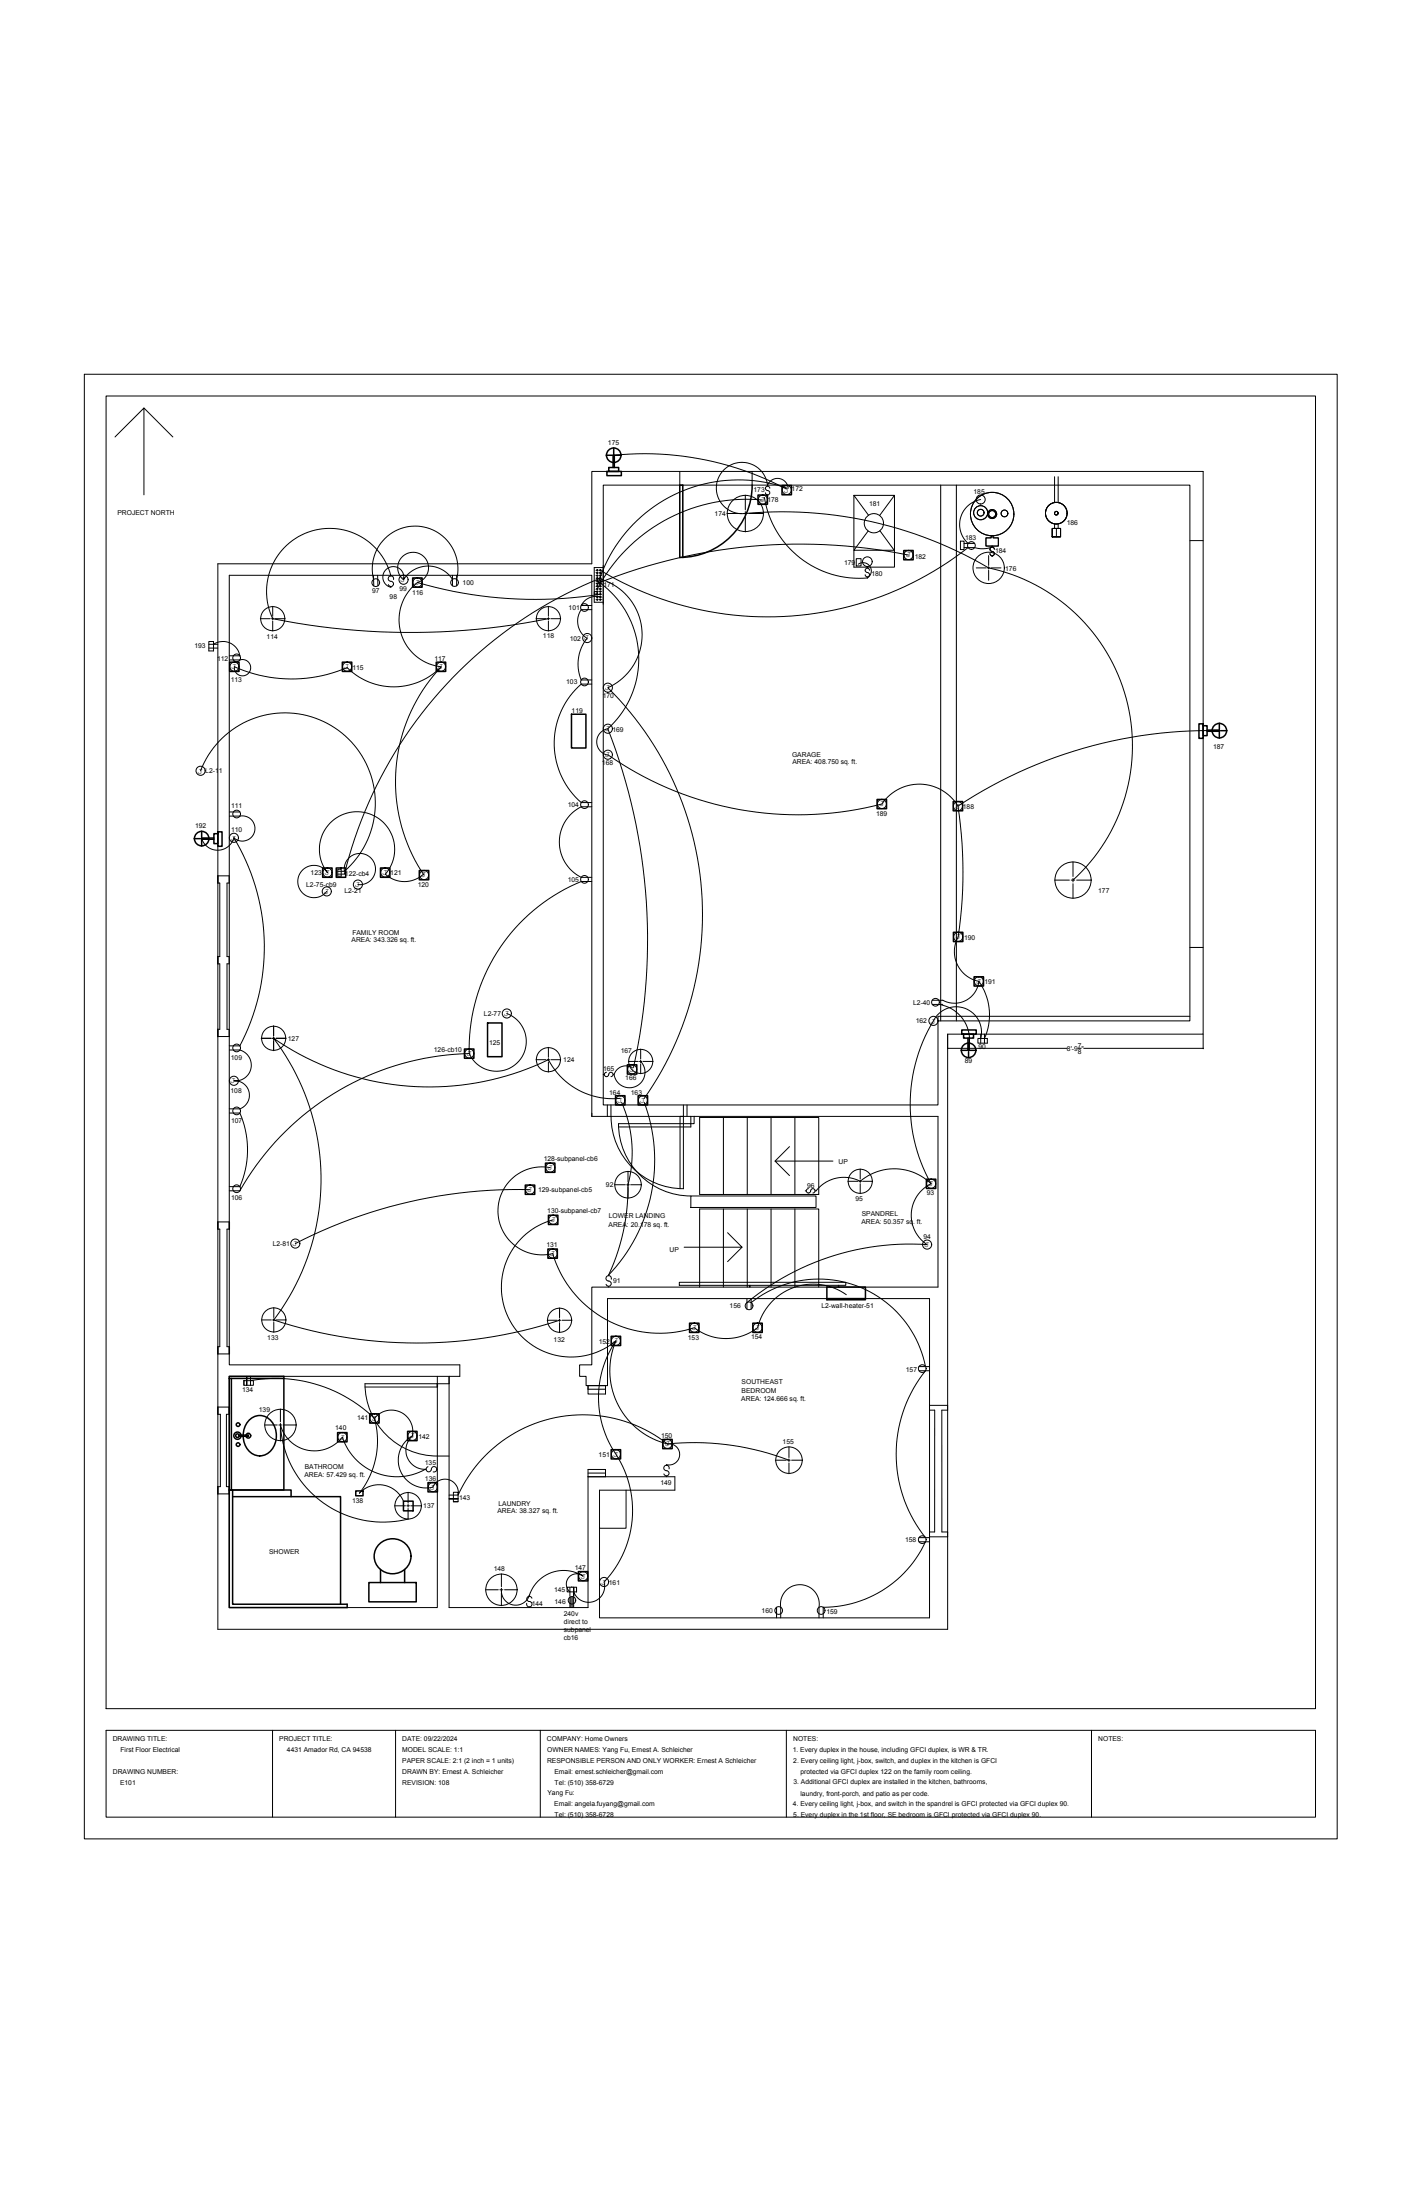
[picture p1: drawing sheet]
<svg xmlns="http://www.w3.org/2000/svg" width="279mm" height="432mm" viewBox="0 0 279 432" stroke-linecap="round" stroke-linejoin="round" font-family="sans-serif">
<!-- layer: A101-Floorplan-1st-floor -->
<g fill="none" stroke="#000" stroke-width=".2">
<path d="M133.4 92.5v2.7M147.6 92.5v2.7M167.5 97.2v14.1h8v-14.1M167.5 97.2h8l-2.9 4M167.5 97.2l2.9 3.9M184.6 95.2v105.2M187.6 95.2v105.2M206.9 93.6v5M207.6 93.6v5M42.7 110.7h73.4v-18.2h120v110.5h-50.2v116.8h-143.2zM116.6 116.1h.6v.5h-.6zM117.1 111.9h.2"/>
<path d="M117.1 112.4h.2M117.1 113h.2M117.1 113.5h.2M117.1 114h.2M117.1 114.5h.2M117.1 115.1h.2M117.1 115.6h.2M117.1 116.1h.2M117.1 116.6h.2M117.1 117.2h.2M117.1 117.7h.2M117.2 111.8v.2"/>
<path d="M117.2 112.3v.3M117.2 112.9v.2M117.2 113.4v.2M117.2 113.9v.2M117.2 114.4v.3M117.2 114.9v.3M117.2 115.5v.2M117.2 116v.2M117.2 116.5v.3M117.2 117v.3M117.2 117.6v.2M117.7 111.9h.2"/>
<path d="M117.7 112.4h.2M117.7 113h.2M117.7 113.5h.2M117.7 114h.2M117.7 114.5h.2M117.7 115.1h.2M117.7 115.6h.2M117.7 116.1h.2M117.7 116.6h.2M117.7 117.2h.2M117.7 117.7h.2M117.8 111.8v.2"/>
<path d="M117.8 112.3v.3M117.8 112.9v.2M117.8 113.4v.2M117.8 113.9v.2M117.8 114.4v.3M117.8 114.9v.3M117.8 115.5v.2M117.8 116v.2M117.8 116.5v.3M117.8 117v.3M117.8 117.6v.2M118.4 111.4h-1.8v6.8h1.8"/>
<path d="M118.4 111v7.6M170.3 104.2l-2.8 3.8h8M172.6 104.2l2.9 3.9M188.4 106.2h.8v1.7h-.8zM194.5 105.2v.4h-1.1v1.6h2.5v-1.6h-1.1v-.4M194.7 107.2v.2M194.7 109.1v.1M194.7 108.2a.43 .43 0 0 1 .4 .5 .43 .43 0 0 1-.4 .4 .43 .43 0 0 1-.5-.4M195.1 107.8a.43 .43 0 0 0-.4-.4 .43 .43 0 0 0-.5 .4 .43 .43 0 0 0 .5 .4M206.4 103.7h1.7v1.7h-1.7h1.7v-1.7h-1.7v1.7zM206.9 102.8v.9M207.3 103.7v1.7"/>
<path d="M207.6 102.8v.9M233.5 106.1h2.6M42.7 173.3h.4v14.5h-.4M42.7 171.9h2.3M45 171.9v1.4M45 173.3h-.5v14.5h.5M42.7 189.2h.4v12.8h-.4M45 187.8v1.4M45 189.2h-.5v12.8h.5M233.5 199.5h-49.5v17.4h-65.6v-121.7h115.1v105.2h-49.5M233.5 186h2.6M42.7 203.4h2.3"/>
<path d="M45 202v1.4M116.1 219.1v-106.2h-71.1v155h45.2v2.2h-45.2v45.4h40.8v-45.4M116.1 219.1h67.9v33.5h-67.9v15.3h-2.4v2.2h1.3v1.9h4.2v-17.1h63.2v62.6h-64.8v-25h14.8v-2.7h-17M116.1 218.5v.6M119.2 216.9v2.2M119.9 216.9a15.6 15.6 0 0 0 2.7 10.6 14.2 14.2 0 0 0 11.5 5.8M134.1 219.1h-.7v14.2M134.1 216.9v16.4M134.8 216.9v2.2M135.5 219.1v1.4h.7v-1.4M137.3 219.3h23.3v15.1h-23.3zM141.9 219.3v15.1"/>
<path d="M146.6 219.3v15.1M151.3 219.3v15.1M156 219.3v15.1M42.7 239.8h2.3M121.4 221.2h14.1v-.7h-14.2a14.2 14.2 0 0 0 14.3 14.2M135.5 234.7h24.6v2.3h-24.6zM141.9 237.3v15.3M146.6 237.3v15.3M151.3 237.3v15.3M154.9 225.1l-2.8 2.8M156 237.3v15.3M163.4 227.9h-11.3l2.8 2.8"/>
<path d="M42.7 241.2h.4v23.1h-.4M45 241.2h-.5v23.1h.5M133.3 251.7h32.7v.6h-32.7zM137.3 252.6v-15.3h23.3v15.3M142.8 241.9l2.8 2.9h-11.4M145.6 244.8l-2.8 2.8M147.1 252.3v.3M147.2 252.3v.3M164.5 252.3v.3M164.6 252.3v.3M42.7 276.2h2.3M42.7 277.6h.5v14.2h-.5"/>
<path d="M42.7 265.7h2.3M45 277.6h-.6v14.2h.6M71.6 272.2h14.2M88.1 271.6h-16.5a14.2 14.2 0 0 0 14.2 14.2h2.3M88.1 270.1v45.4h27.3v-27.1h3.4v1.4M115.4 272h3.4v1.6h-3.4zM115.4 272v.7h3.4M182.4 276.8h1v23.9h-1M182.4 275.8h3.5M185.9 276.8h-1.1v23.9h1.1M42.7 293.2h2.3M115.4 289.1h3.4"/>
<path d="M122.8 292.5v7.5h-5.2M182.4 301.6h3.5"/>
<circle cx="117.2" cy="111.9" r=".12"/>
<circle cx="117.2" cy="114" r=".12"/>
<circle cx="117.2" cy="116.1" r=".12"/>
<circle cx="117.2" cy="113" r=".12"/>
<circle cx="117.2" cy="112.4" r=".12"/>
<circle cx="117.2" cy="113.5" r=".12"/>
<circle cx="117.2" cy="116.6" r=".12"/>
<circle cx="117.2" cy="115.1" r=".12"/>
<circle cx="117.2" cy="117.2" r=".12"/>
<circle cx="117.2" cy="117.7" r=".12"/>
<circle cx="117.2" cy="114.5" r=".12"/>
<circle cx="117.2" cy="115.6" r=".12"/>
<circle cx="117.8" cy="113" r=".12"/>
<circle cx="117.8" cy="112.4" r=".12"/>
<circle cx="117.8" cy="117.2" r=".12"/>
<circle cx="117.8" cy="111.9" r=".12"/>
<circle cx="117.8" cy="113.5" r=".12"/>
<circle cx="117.8" cy="114" r=".12"/>
<circle cx="117.8" cy="117.7" r=".12"/>
<circle cx="117.8" cy="115.6" r=".12"/>
<circle cx="117.8" cy="114.5" r=".12"/>
<circle cx="117.8" cy="115.1" r=".12"/>
<circle cx="117.8" cy="116.6" r=".12"/>
<circle cx="117.8" cy="116.1" r=".12"/>
<circle cx="170.2" cy="110.2" r=".95"/>
<circle cx="171.5" cy="102.7" r="1.89"/>
<circle cx="192.4" cy="100.6" r="1.38"/>
<circle cx="192.4" cy="100.6" r=".66"/>
<circle cx="194.7" cy="100.9" r="4.3"/>
<circle cx="194.7" cy="100.9" r=".88"/>
<circle cx="194.7" cy="100.9" r=".68"/>
<circle cx="197.1" cy="100.8" r=".66"/>
<circle cx="207.3" cy="100.7" r="2.12"/>
<circle cx="207.3" cy="100.7" r=".35"/>
</g>
<!-- layer: E101-Electrical-1st-floor -->
<g fill="none" stroke="#000" stroke-width=".2">
<path d="M120.4 89.4a59.7 59.7 0 0 1 33.9 6.6M146.2 97.2v2.9M149.6 98.1a33.2 33.2 0 0 0-32.4 17.5M150 97.6a18.8 18.8 0 0 0 20.2 15.8M150.6 97.2v.1M151 95.8a.43 .43 0 0 0-.4-.4 .43 .43 0 0 0-.4 .4 .43 .43 0 0 0 .4 .5 .43 .43 0 0 1 .4 .4 .43 .43 0 0 1-.4 .4 .43 .43 0 0 1-.4-.4M154.3 95.8a28.8 28.8 0 0 0-37.1 19.3M154.6 95.8a2.06 2.06 0 0 0-1.8-1.9 2.06 2.06 0 0 0-2.2 1.5 5 5 0 0 0-5.5-4.6 5 5 0 0 0-4.5 5.6 5 5 0 0 0 5.6 4.4 79.8 79.8 0 0 1 47.8 10.7 35.7 35.7 0 0 1 16.5 61.2M192.4 98a5 5 0 0 0-3.9 3.6 5 5 0 0 0 1.4 5.1M53.5 119v2M73.3 112.9v2.1M74.1 112.9l.1 2.1"/>
<path d="M76.7 112.9v.1a12.4 12.4 0 0 0-16.2-8.6 12.4 12.4 0 0 0-7 17 136.6 136.6 0 0 0 54.1 0M77.2 113.7a.53 .53 0 0 0-.4-.7 .53 .53 0 0 0-.6 .5 .53 .53 0 0 0 .5 .6 .51 .51 0 0 1 .5 .5 .51 .51 0 0 1-.4 .5 .51 .51 0 0 1-.6-.4M79.2 113.8a3 3 0 0 1-.1-4.7 3 3 0 0 1 4.6 .9 3 3 0 0 1-1.8 4.3M81.9 114.3a82 82 0 0 0 35.9 2.3M81.9 114.3a9.3 9.3 0 0 0-3.3 9.9 9.3 9.3 0 0 0 7.9 6.7M88.8 113.7a5.7 5.7 0 0 0-9.6 .1 2.06 2.06 0 0 0-1.5-2.5 2.06 2.06 0 0 0-2.5 1.5 2.06 2.06 0 0 0 1.5 2.5v-.2M88.8 112.9v2.1M89.6 113.7a8.4 8.4 0 0 0-8.2-10.4 8.4 8.4 0 0 0-8.1 10.4M89.6 112.9v2.1M107.6 119v2M116.1 119.7h-2.1a4 4 0 0 0 1.1 5.5M117.2 113.5a11.4 11.4 0 0 1 8.7 10 11.4 11.4 0 0 1-6.6 11.5 62.6 62.6 0 0 1 7.1 80.6"/>
<path d="M117.2 114a18.5 18.5 0 0 1 2.1 29M117.8 117.2a3.3 3.3 0 0 0-3.8 1.6h2.1M117.8 113.5a84.1 84.1 0 0 0-50.2 58.1h-1.3M142.6 100.8h2.9M145.9 100.8h.7M146.2 100.4v.7M146.2 101.5v2.9M146.9 100.8h2.9M168 109.7h.9v1.4h-.9zM168.4 110.7a1.62 1.62 0 0 1 2.3 .5 1.62 1.62 0 0 1-.5 2.2M170.2 111.3v.2M170.2 113.2v.2"/>
<path d="M170.6 111.9a.43 .43 0 0 0-.4-.4 .43 .43 0 0 0-.4 .4 .43 .43 0 0 0 .4 .5 .43 .43 0 0 1 .4 .4 .43 .43 0 0 1-.4 .4 .43 .43 0 0 1-.4-.4M178.3 108.9a106 106 0 0 0-61.1 5.6M189.2 106.7h2M189.9 107.5a63.6 63.6 0 0 1-72.1 4.4M191.6 111.5h1.9M193.7 111.5h.5M194 109v2M194 111.2v.5M194 111.9v2M194.5 111.5h1.9M194.5 105.2v.4h-1.1v1.6h2.5v-1.6h-1.1v-.4M194.7 107.2v.2a5.3 5.3 0 0 1-3.5 .1h-2"/>
<path d="M194.7 109.1v.1M194.7 108.2a.43 .43 0 0 1 .4 .5 .43 .43 0 0 1-.4 .4 .43 .43 0 0 1-.5-.4M195.1 107.8a.43 .43 0 0 0-.4-.4 .43 .43 0 0 0-.5 .4 .43 .43 0 0 0 .5 .4M41 125.9h.9v1.9h-.9zM41 126.5h1.7M41 127.2h1.7M41.9 126.5a3.4 3.4 0 0 1 5.2 2.2h-2.1M45 129.5h2.1a1.61 1.61 0 0 1 2.1 1.3 1.61 1.61 0 0 1-1.6 1.9 1.61 1.61 0 0 1-1.6-1.8 27.6 27.6 0 0 0 22.1 .1 13 13 0 0 0 18.4-.1 32.9 32.9 0 0 0-3.3 40.8M51.1 121.4h1.9M53.3 121.4h.4M53.5 121.2v.5M53.5 121.9v2"/>
<path d="M54 121.4h1.9M105.2 121.4h1.9M107.4 121.4h.4M107.6 121.2v.5M107.6 121.9v2M108.1 121.4h1.9M115.2 125.2a8.1 8.1 0 0 0-1.2 8.3h2.1M116.1 134.3h-2.1a15.4 15.4 0 0 0 0 23.2h2.1M39.3 151.3a17.7 17.7 0 0 1 26.8-8.2 17.7 17.7 0 0 1 1.5 27.9 3.1 3.1 0 0 1 2.8-3.5 3.1 3.1 0 0 1 3.3 3.2 3.1 3.1 0 0 1-3.5 2.9M45 159.4h2.1M116.1 158.3a4 4 0 0 0-3.9 1.3 7.7 7.7 0 0 0 1.8 12.6h2.1M119.2 148.2a2.62 2.62 0 0 1-2.1-2.6 2.62 2.62 0 0 1 2.2-2.6 114.2 114.2 0 0 1 5 66.5"/>
<path d="M119.3 148.1a65 65 0 0 0 53.7 9.7 8.8 8.8 0 0 1 15 .4M239.4 143.4a89.3 89.3 0 0 0-51.4 14.8 86 86 0 0 1 0 25.7 6 6 0 0 0 4.1 8.7M45 160.2h2.1a2.48 2.48 0 0 1 2.8 3.1 2.48 2.48 0 0 1-4 1.1M45.9 164.4a3.3 3.3 0 0 1-3.1 2.5 3.3 3.3 0 0 1-3.2-2.3M45.9 164.4a41.5 41.5 0 0 1 1.2 40.9h-2.1M66.3 170.6h.6v1.4h-.6zM66.3 171h1.3M83.1 171.5a5.5 5.5 0 0 1-7.5 .1 7.4 7.4 0 0 0-.3-10.1 7.4 7.4 0 0 0-10.2-.3 7.4 7.4 0 0 0-.9 10.1 3.2 3.2 0 0 0-4.6-.7 3.2 3.2 0 0 0-.2 4.7 3.2 3.2 0 0 0 4.7-.3M116.1 173h-2.1a35.4 35.4 0 0 0-21.9 33.8M206.9 172.7h2.9M210.2 172.7h.7M210.5 169.1v2.9"/>
<path d="M210.5 172.4v.7M210.5 173.5v2.9M211.2 172.7h2.9M99.4 198.9a5.8 5.8 0 0 1 2.3 9.5 5.8 5.8 0 0 1-9.6-1.6M184.2 197.1a7 7 0 0 1 5.7 9.1M185 197.1h-2.1M192.1 192.6a11.4 11.4 0 0 1 1.1 11.2M192.1 192.6a4.8 4.8 0 0 1-7.1 3.7h-2.1M45 218.5h2.1a18.1 18.1 0 0 1 0 14.4h-2.1M45 206.1h2.1a3.1 3.1 0 0 1 2.2 3.6 3.1 3.1 0 0 1-3.4 2.4 2.84 2.84 0 0 1 3 2.3 2.84 2.84 0 0 1-1.8 3.2h-2.1M51.3 203.8h1.9M53.4 203.8h.5"/>
<path d="M53.7 201.4v1.9M53.7 203.6v.4M53.7 204.3v1.9M54.2 203.8h1.9M92.1 206.8a53.2 53.2 0 0 0-45 26.9h-2.1M105.2 208h1.9M107.4 208h.4M107.6 205.6v1.9M107.6 207.8v.4M107.6 208.5v1.9M108.1 208h1.9M118.4 210.9h.2"/>
<path d="M119 210.5a.43 .43 0 0 0-.4 .4 .43 .43 0 0 0 .4 .4 .43 .43 0 0 0 .4-.4 .43 .43 0 0 1 .5-.4 .43 .43 0 0 1 .4 .4 .43 .43 0 0 1-.4 .4M120.3 210.9h.2M121.7 215.6a14.2 14.2 0 0 1-14.1-7.6 53.7 53.7 0 0 1-53.9-4.2 45.7 45.7 0 0 1 0 55.3 89.6 89.6 0 0 0 56.1 0M122 216.4a24.5 24.5 0 0 1 1.2 16.1 40.6 40.6 0 0 1-3.8 17.8M123.3 208.3h1.9M125.5 208.3h.4M125.7 208.3a3.1 3.1 0 0 1-.8 4.9 3.1 3.1 0 0 1-4.4-2.3 2.45 2.45 0 0 1 3.5-1.4M125.7 205.9v2M125.7 208.1v.5M125.7 208.8v2M126.2 208.3h1.9M126.4 216.4a32.6 32.6 0 0 1-7 33.9"/>
<path d="M191.9 203.8h1.8v.9h-1.8zM192.4 203.8a5 5 0 0 0-3.1-5.9 5 5 0 0 0-6.2 2.5 31.7 31.7 0 0 0-.4 31.9M192.4 203v1.7M193.2 203v1.7M104 233.5a95.3 95.3 0 0 0-46.1 10.6M108 229.2a8.6 8.6 0 0 0-10.3 8.7 8.6 8.6 0 0 0 10.7 8.1 21.9 21.9 0 0 0 27.8 14.6 10.1 10.1 0 0 0 12.4 0 11.2 11.2 0 0 1 17.4-6.5M108.5 239.4a13.7 13.7 0 0 0-8.6 19.6 13.7 13.7 0 0 0 20.9 4.2 20 20 0 0 0 .5 23 20.3 20.3 0 0 1-2.8 24.3 3.1 3.1 0 0 1-2 3.8 3.1 3.1 0 0 1-3.9-1.9M120.6 232.5h2.1M123 232.5h.5M123.2 229.9v2.1M123.2 232.3v.5M123.2 233.1v2.1"/>
<path d="M123.7 232.5h2.2M158 233.7h.2M158.6 233.3a.43 .43 0 0 0-.4 .4 .43 .43 0 0 0 .4 .5 .43 .43 0 0 0 .5-.5 .43 .43 0 0 1 .4-.4 .43 .43 0 0 1 .4 .4 .43 .43 0 0 1-.4 .5M159.9 233.7h.2a7 7 0 0 1 8.7-1.8 10.3 10.3 0 0 1 13.9 .4 6.9 6.9 0 0 0-.8 12 50.3 50.3 0 0 0-35.3 11.4M166.4 231.9h1.9M168.5 231.9h.5M168.8 229.4v2M168.8 231.6v.5M168.8 232.3v2M169.3 231.9h1.9M51.3 259.1h1.9M53.5 259.1h.5"/>
<path d="M53.7 256.6v2M53.7 258.8v.5M53.7 259.5v2M54.2 259.1h1.9M107.4 259.1h1.9M109.6 259.1h.4M109.8 256.7v2M109.8 258.9v.5M109.8 259.6v2M110.3 259.1h1.9M119.4 250.3v.1M119.4 252.5v.1"/>
<path d="M119.9 251.1a.53 .53 0 0 0-.4-.7 .53 .53 0 0 0-.6 .4 .53 .53 0 0 0 .5 .6 .51 .51 0 0 1 .5 .5 .51 .51 0 0 1-.4 .6 .51 .51 0 0 1-.6-.4M146.6 254.9v2.1M147.4 255.7a21.3 21.3 0 0 1 34.2 12.5M147.4 254.9v2M47.9 271h1.8v.9h-1.8zM47.9 271v.9M48.4 270.1v1.8v-1.8M49.2 271a27.9 27.9 0 0 1 24.3 7.4 4.2 4.2 0 0 1 5.1-1.2 4.2 4.2 0 0 1 2.3 4.6M49.2 270.1v1.8M51.9 279.7h2.5M54.7 279.7h.6M55 276.6v2.5"/>
<path d="M55 279.4v.6M55.6 279.7h2.6M73.5 278.4a16.6 16.6 0 0 1-3 14.7 5.2 5.2 0 0 1 8.7 1.5M120.8 263.2a14.8 14.8 0 0 0 10.2 20.2M180.3 269h2.1M180.3 268.2h2.1M181.6 269a26.2 26.2 0 0 0 0 32.8M55 280.3v2.5M77.4 295.6h2.2M79.8 295.6h.5M80.1 292.9v2.1M80.1 295.3v.5"/>
<path d="M80.1 296.1v2.1M80.6 295.6h2.1M80.9 281.8a5.5 5.5 0 0 0-2.4 6.8 5.5 5.5 0 0 0 6.4 3.3 2.62 2.62 0 0 1 3.2-1.5 2.62 2.62 0 0 1 1.8 3 26.9 26.9 0 0 1 41.1-10M80.9 281.8a3.7 3.7 0 0 0-1 4.2 3.7 3.7 0 0 0 3.5 2.4M83.4 288.4a11.3 11.3 0 0 1-16.2-6.3 6.9 6.9 0 0 1-6.8 2.5 6.9 6.9 0 0 1-5.4-4.9 20.2 20.2 0 0 0 25.1 18.5M83.4 288.4h.2M84 287.9a.54 .54 0 0 0-.3 .7 .54 .54 0 0 0 .7 .3 .54 .54 0 0 0 .3-.7 .53 .53 0 0 1 .7-.3 .53 .53 0 0 1 .3 .7 .53 .53 0 0 1-.7 .3M85.7 288.4h.1M88.1 294.2h1.8h-1.8M88.1 293.4h1.8M89 292.9h.9v1.8h-.9zM89 294.7h.9"/>
<path d="M130.8 289.7v.1M131 283.4a52 52 0 0 1 23.8 3.2M131 283.4a2.08 2.08 0 0 1 2.4 2.2 2.08 2.08 0 0 1-2.6 1.9v.1M131.3 288.3a.53 .53 0 0 0-.4-.7 .53 .53 0 0 0-.7 .5 .53 .53 0 0 0 .6 .6 .51 .51 0 0 1 .5 .4 .51 .51 0 0 1-.5 .6 .51 .51 0 0 1-.5-.4M152.1 286.6h2.2M154.5 286.6h.6M154.8 283.9v2.2M154.8 286.3v.6M154.8 287.1v2.2M155.3 286.6h2.2M95.2 312h2.6M98.1 312h.6"/>
<path d="M98.4 312a2.81 2.81 0 0 0 2.2 3 2.81 2.81 0 0 0 3.3-1.8M98.4 308.9v2.5M98.4 311.7v.6M98.4 312.6v2.6M99 312h2.5M103.9 313.2v.1M103.9 315.4v.1M104.4 313.7a.54 .54 0 0 0-.7-.3 .54 .54 0 0 0-.3 .7 .54 .54 0 0 0 .7 .3 .53 .53 0 0 1 .2 .7 .53 .53 0 0 1-.6 .3 .53 .53 0 0 1-.3-.7M111.3 311.5h1.8v.9h-1.8zM111.8 312.4a2.02 2.02 0 0 1-.2-2.8 2.02 2.02 0 0 1 2.8-.2 7.1 7.1 0 0 0-10.5 3.8M111.8 311.5v1.8M111.8 313.5v2"/>
<path d="M112 313.4v2.1M112.2 311.4v.1M112.3 313.4v2.1M112.6 313.4v2.1M112.6 313.3v-1.8v1.8M113.1 311.5v.9M152.4 315.5v2M153.2 317.5v-2a3.8 3.8 0 0 1 3.7-4.5 3.8 3.8 0 0 1 3.8 4.5v2M180.3 302.6h2.1M180.3 301.8h2.1M181.6 302.6a22.2 22.2 0 0 1-20.1 12.9v2"/>
<circle cx="149.7" cy="98.1" r=".89"/>
<circle cx="154.4" cy="96.2" r=".89"/>
<circle cx="192.4" cy="98" r=".88"/>
<circle cx="73.7" cy="114.4" r=".76"/>
<circle cx="79.2" cy="113.8" r=".89"/>
<circle cx="81.9" cy="114.3" r=".89"/>
<circle cx="89.2" cy="114.3" r=".76"/>
<circle cx="114.7" cy="119.2" r=".76"/>
<circle cx="146.2" cy="100.8" r="3.6"/>
<circle cx="178.3" cy="108.9" r=".89"/>
<circle cx="190.6" cy="107.1" r=".76"/>
<circle cx="192.4" cy="100.6" r="1.38"/>
<circle cx="192.4" cy="100.6" r=".66"/>
<circle cx="194" cy="111.5" r="3.1"/>
<circle cx="194.7" cy="100.9" r="4.3"/>
<circle cx="194.7" cy="100.9" r=".88"/>
<circle cx="194.7" cy="100.9" r=".68"/>
<circle cx="197.1" cy="100.8" r=".66"/>
<circle cx="207.3" cy="100.7" r="2.12"/>
<circle cx="207.3" cy="100.7" r=".35"/>
<circle cx="46" cy="130.9" r=".89"/>
<circle cx="46.4" cy="129.1" r=".76"/>
<circle cx="53.5" cy="121.4" r="2.37"/>
<circle cx="68.1" cy="130.9" r=".89"/>
<circle cx="86.5" cy="130.9" r=".89"/>
<circle cx="107.6" cy="121.4" r="2.37"/>
<circle cx="114.7" cy="133.9" r=".76"/>
<circle cx="115.2" cy="125.2" r=".89"/>
<circle cx="119.3" cy="135" r=".89"/>
<circle cx="39.4" cy="151.3" r=".89"/>
<circle cx="46.4" cy="159.8" r=".76"/>
<circle cx="114.7" cy="157.9" r=".76"/>
<circle cx="119.3" cy="143" r=".89"/>
<circle cx="119.3" cy="148.1" r=".89"/>
<circle cx="173" cy="157.8" r=".89"/>
<circle cx="188" cy="158.2" r=".89"/>
<circle cx="45.9" cy="164.4" r=".89"/>
<circle cx="64.1" cy="175" r=".89"/>
<circle cx="64.2" cy="171.3" r=".89"/>
<circle cx="70.2" cy="173.6" r=".89"/>
<circle cx="75.6" cy="171.3" r=".89"/>
<circle cx="83.2" cy="171.8" r=".89"/>
<circle cx="114.7" cy="172.6" r=".76"/>
<circle cx="210.5" cy="172.7" r="3.6"/>
<circle cx="99.4" cy="198.9" r=".89"/>
<circle cx="183.5" cy="196.7" r=".76"/>
<circle cx="188" cy="183.9" r=".89"/>
<circle cx="192.1" cy="192.6" r=".89"/>
<circle cx="45.9" cy="212.1" r=".89"/>
<circle cx="46.4" cy="218" r=".76"/>
<circle cx="46.4" cy="205.7" r=".76"/>
<circle cx="53.7" cy="203.8" r="2.37"/>
<circle cx="92.1" cy="206.8" r=".89"/>
<circle cx="107.6" cy="208" r="2.37"/>
<circle cx="121.7" cy="215.9" r=".89"/>
<circle cx="124" cy="209.9" r=".89"/>
<circle cx="125.7" cy="208.3" r="2.37"/>
<circle cx="126.1" cy="215.9" r=".89"/>
<circle cx="183.1" cy="200.4" r=".89"/>
<circle cx="46.4" cy="233.3" r=".76"/>
<circle cx="104" cy="233.5" r=".89"/>
<circle cx="108" cy="229.2" r=".89"/>
<circle cx="108.5" cy="239.4" r=".89"/>
<circle cx="123.2" cy="232.5" r="2.6"/>
<circle cx="168.8" cy="231.9" r="2.37"/>
<circle cx="182.7" cy="232.3" r=".89"/>
<circle cx="53.7" cy="259.1" r="2.37"/>
<circle cx="57.9" cy="244.1" r=".89"/>
<circle cx="108.4" cy="246" r=".89"/>
<circle cx="109.8" cy="259.1" r="2.37"/>
<circle cx="147" cy="256.3" r=".76"/>
<circle cx="181.9" cy="244.3" r=".89"/>
<circle cx="55" cy="279.7" r="3.1"/>
<circle cx="73.5" cy="278.4" r=".89"/>
<circle cx="120.9" cy="263.2" r=".89"/>
<circle cx="136.2" cy="260.6" r=".89"/>
<circle cx="148.6" cy="260.6" r=".89"/>
<circle cx="181" cy="268.6" r=".76"/>
<circle cx="67.2" cy="282.1" r=".89"/>
<circle cx="80.1" cy="295.5" r="2.6"/>
<circle cx="80.9" cy="281.8" r=".89"/>
<circle cx="84.9" cy="291.9" r=".89"/>
<circle cx="120.9" cy="285.4" r=".89"/>
<circle cx="131" cy="283.4" r=".89"/>
<circle cx="154.8" cy="286.6" r="2.6"/>
<circle cx="98.4" cy="312" r="3.1"/>
<circle cx="112.2" cy="314.1" r=".74"/>
<circle cx="114.4" cy="309.4" r=".89"/>
<circle cx="118.5" cy="310.5" r=".89"/>
<circle cx="152.8" cy="316.1" r=".76"/>
<circle cx="161.1" cy="316.1" r=".76"/>
<circle cx="181" cy="302.2" r=".76"/>
</g>
<!-- layer: Title Block -->
<path d="M20.8 339.6h237.3v17.1h-237.3z" fill="none" stroke="#000" stroke-width=".2"/>
<!-- layer: 00-page-edge -->
<path d="M16.5 73.5h245.9v287.4h-245.9zM20.8 77.7h237.3v257.7h-237.3zM22.6 85.8l5.6-5.7v17M28.2 80.1l5.7 5.7M20.8 339.6h.1M53.5 339.6v17.1M77.6 339.6v17.1M106 339.6v17.1M154.3 339.6v17.1M214.2 339.6v17.1" fill="none" stroke="#000" stroke-width=".2"/>
<!-- layer: E101-Electrical-1st-floor -->
<g fill="none" stroke="#000" stroke-width=".3">
<path d="M118.9 89.4h1.2M119.1 92.5h2.8v.9h-2.8zM119.4 91.8h2v.7h-2zM120.4 87.9v1.2M120.4 89.2v.3M120.4 89.6v1.2M120.5 89.4v2.4M120.6 89.4h-.3v2.4M120.7 89.4h1.2M148.7 97.2h1.9v1.8h-1.9zM153.4 95.3h1.9v1.8h-1.9zM81 113.4h1.8v1.9h-1.8z"/>
<path d="M177.3 108.1l1.9-.1v1.9h-1.9zM45 130h1.9v1.8h-1.9zM67.2 130h1.8v1.8h-1.8zM85.6 130h1.8v1.8h-1.8zM172.1 156.9h1.8v1.8h-1.8zM187 157.3h1.9v1.8h-1.9zM235.2 142.1h.9v2.8h-.9zM236.1 142.4h.7v2h-.7zM236.8 143.3h2.4v.3M236.8 143.5h2.4M237.8 143.4h1.2M239.1 143.4h.3"/>
<path d="M239.2 141.9v1.2M239.2 143.7v1.2M239.5 143.4h1.2M38.1 164.6h1.2M39.4 164.6h.3M39.6 163.1v1.2M39.6 164.9v1.2M39.6 164.7h2.4M39.9 164.6h1.1M42 163.6h.7v2h-.7zM42 164.5h-2.4v.3M42.7 163.3h.9v2.8h-.9z"/>
<path d="M63.3 170.4h1.9v1.8h-1.9zM66 170.4h1.8v1.8h-1.8zM74.7 170.4h1.8v1.8h-1.8zM82.3 170.9h1.8v1.8h-1.8zM187.1 183h1.8v1.8h-1.8zM191.1 191.7h1.9v1.8h-1.9zM91.1 205.9h1.9v1.8h-1.9zM120.8 215.1h1.8v1.8h-1.8zM123.1 209h1.8v1.8h-1.8zM125.2 215.1h1.9v1.8h-1.9zM188.6 206.2h1.2M188.7 202.2h2.8v.8h-2.8z"/>
<path d="M189.1 203h1.9v.8h-1.9zM189.9 203.8v2.4M190 204.7v1.2M190 206v.3M190 206.4v1.2M190.2 203.8v2.4h-.3M190.3 206.2h1.2M103.1 232.6h1.8v1.8h-1.8zM107 228.3h1.9v1.8h-1.9zM107.6 238.5h1.9v1.8h-1.9zM181.8 231.4h1.8v1.9h-1.8zM107.5 245.1h1.9v1.9h-1.9z"/>
<path d="M135.3 259.7h1.8v1.8h-1.8zM147.7 259.7h1.9v1.8h-1.9zM162.2 252.6h7.6v2.5h-7.6zM162.2 254.9h7.6M72.5 277.5h1.9v1.8h-1.9zM119.9 262.3h1.9v1.8h-1.9zM66.2 281.2h1.9v1.8h-1.9zM69.8 292.6h1.4v1h-1.4zM79.2 294.6h1.9v1.9h-1.9zM80 280.9h1.8v1.9h-1.8zM84 291h1.8v1.8h-1.8zM119.9 284.5h1.9v1.9h-1.9z"/>
<path d="M130 282.5h1.9v1.8h-1.9zM113.5 308.5h1.8v1.8h-1.8z"/>
<circle cx="120.4" cy="89.3" r="1.42"/>
<circle cx="239.2" cy="143.4" r="1.42"/>
<circle cx="39.6" cy="164.6" r="1.42"/>
<circle cx="190" cy="206.1" r="1.42"/>
</g>
<!-- layer: A101-Floorplan-1st-floor -->
<g fill="none" stroke="#000" stroke-width=".3">
<path d="M147.6 95.2a14.2 14.2 0 0 1-14.2 14.2v-14.2h.6v14.2M112.1 140.2h2.9v6.6h-2.9zM42.7 171.9v1.4M42.7 187.8v1.4M42.7 202v1.4M95.7 200.8h2.8v6.6h-2.8zM42.7 239.8v1.4M45 239.8v1.4M42.7 264.3v1.4M42.7 276.2v1.4M45 270.6v-.5h10.7v22.3h-10.3M45 264.3v1.4"/>
<path d="M45 270.6v22.6M45 270.6h10.7M45.4 270.6v21.8M49.2 278.5a3 3 0 0 1 4.8 1.7 4.2 4.2 0 0 1-2.4 5.5 3.3 3.3 0 0 1-3.8-3.1 4.4 4.4 0 0 1 1.4-4.1zM85.8 271.6v.6M42.7 291.8v1.4M45 292.4h.6v22.5h22.5v.6h-23.1zM45 292.4h.4M45.6 293.8h21.2v21.1M45.6 292.4h11.5v1.4M46.9 281.7h1.8v.2h-1.8M72.4 310.6h9.3v3.8h-9.3z"/>
<path d="M74.5 303a3.5 3.5 0 0 1 5-.1 3.5 3.5 0 0 1 .1 5 3.5 3.5 0 0 1-5 .1 3.5 3.5 0 0 1-.1-5zM74.7 308v2.6M79.4 308v2.6"/>
<circle cx="46.7" cy="279.6" r=".35"/>
<circle cx="46.6" cy="281.8" r=".71"/>
<circle cx="46.6" cy="281.8" r=".35"/>
<circle cx="46.7" cy="283.5" r=".35"/>
<circle cx="48.7" cy="281.8" r=".47"/>
</g>
<!-- layer: A101-Text -->
<path d="M185.9 203v2.8M185.9 205.8h23.5M186 205.7l-.1 .1M211.5 205.8h.6M212.6 205.8h23.5M236.1 203v2.8M236.1 205.7l-.1 .1" fill="none" stroke="#000" stroke-width=".2"/>
<g font-size="1.7">
<text x="149.1" y="98.6">J</text>
<text x="153.8" y="96.7">J</text>
<text x="177.7" y="109.4">J</text>
<text x="78.5" y="114.2">J</text>
<text x="81.3" y="114.8">J</text>
<text x="114.5" y="125.6">J</text>
<text x="45.4" y="131.4">J</text>
<text x="67.5" y="131.3">J</text>
<text x="85.9" y="131.3">J</text>
<text x="118.7" y="135.5">J</text>
<text x="118.7" y="143.5">J</text>
<text x="118.7" y="148.6">J</text>
<text x="38.8" y="151.8">J</text>
<text x="172.5" y="158.3">J</text>
<text x="187.4" y="158.7">J</text>
<text x="45.3" y="165">J</text>
<text x="63.7" y="171.7">J</text>
<text x="75" y="171.8">J</text>
<text x="82.5" y="172.2">J</text>
<text x="63.5" y="175.5">J</text>
<text x="69.6" y="174.1">J</text>
<text x="187.4" y="184.4">J</text>
<text x="191.5" y="193.1">J</text>
<text x="98.8" y="199.5">J</text>
<text x="182.5" y="200.9">J</text>
<text x="91.5" y="207.3">J</text>
<text x="45.2" y="212.5">J</text>
<text x="123.4" y="210.4">J</text>
<text x="121.1" y="216.4">J</text>
<text x="125.5" y="216.4">J</text>
<text x="103.4" y="234">J</text>
<text x="107.4" y="229.6">J</text>
<text x="182.1" y="232.8">J</text>
<text x="108" y="239.9">J</text>
<text x="57.3" y="244.6">J</text>
<text x="181.3" y="244.8">J</text>
<text x="107.9" y="246.5">J</text>
<text x="120.3" y="263.6">J</text>
<text x="135.7" y="261.1">J</text>
<text x="148.1" y="261.1">J</text>
<text x="72.9" y="278.9">J</text>
<text x="66.6" y="282.5">J</text>
<text x="80.4" y="282.3">J</text>
<text x="120.3" y="285.9">J</text>
<text x="130.4" y="283.9">J</text>
<text x="84.4" y="292.4">J</text>
<text x="113.9" y="309.8">J</text>
<text x="117.9" y="311">J</text>
</g>
<g font-size="1.3">
<text x="119.3" y="87.4">175</text>
<text x="23" y="101">PROJECT NORTH</text>
<text x="140.2" y="101.2">174</text>
<text x="147.8" y="96.5">173</text>
<text x="150.6" y="98.6">178</text>
<text x="155.3" y="96.4">172</text>
<text x="170.5" y="99.4">181</text>
<text x="191" y="96.9">185</text>
<text x="189.4" y="106.1">183</text>
<text x="209.3" y="103">186</text>
<text x="165.6" y="110.8">179</text>
<text x="171" y="113.1">180</text>
<text x="179.5" y="109.7">182</text>
<text x="195.2" y="108.5">184</text>
<text x="197.2" y="112.1">176</text>
<text x="73" y="116.4">97</text>
<text x="76.5" y="117.6">98</text>
<text x="78.4" y="115.9">99</text>
<text x="80.9" y="116.8">116</text>
<text x="90.8" y="114.9">100</text>
<text x="111.6" y="119.8">101</text>
<text x="118.4" y="115.3">171</text>
<text x="52.3" y="125.4">114</text>
<text x="106.5" y="125.1">118</text>
<text x="111.8" y="125.9">102</text>
<text x="38.1" y="127.3">193</text>
<text x="42.6" y="129.8">112</text>
<text x="69.1" y="131.5">115</text>
<text x="85.2" y="129.7">117</text>
<text x="45.3" y="133.8">113</text>
<text x="111.1" y="134.3">103</text>
<text x="118.3" y="137.1">170</text>
<text x="112.2" y="139.8">119</text>
<text x="120.2" y="143.7">169</text>
<text x="155.4" y="148.7">GARAGE</text>
<text x="155.5" y="150">AREA: 408.750 sq. ft.</text>
<text x="238" y="147.1">187</text>
<text x="40.3" y="151.7">L2-11</text>
<text x="118.1" y="150.2">168</text>
<text x="45.3" y="158.7">111</text>
<text x="111.4" y="158.4">104</text>
<text x="171.9" y="160.1">189</text>
<text x="188.9" y="158.8">188</text>
<text x="38.3" y="162.5">192</text>
<text x="45.4" y="163.3">110</text>
<text x="60.9" y="171.8">123</text>
<text x="67.7" y="171.9">122-cb4</text>
<text x="76.6" y="171.7">121</text>
<text x="111.4" y="173.2">105</text>
<text x="60.1" y="174.2">L2-75-cb9</text>
<text x="67.6" y="175.3">L2-21</text>
<text x="82" y="174.1">120</text>
<text x="215.5" y="175.2">177</text>
<text x="69" y="184.8">AREA: 343.326 sq. ft.</text>
<text x="69.1" y="183.5">FAMILY ROOM</text>
<text x="189.2" y="184.5">190</text>
<text x="179.2" y="197.2">L2-40</text>
<text x="193.2" y="193.1">191</text>
<text x="95" y="199.5">L2-77</text>
<text x="179.7" y="200.8">162</text>
<text x="45.3" y="208">109</text>
<text x="56.5" y="204.4">127</text>
<text x="85.1" y="206.6">126-cb10</text>
<text x="96" y="205.2">125</text>
<text x="110.5" y="208.3">124</text>
<text x="121.8" y="206.7">167</text>
<text x="189.3" y="208.7">89</text>
<text x="192" y="205.9">90</text>
<text x="209.3" y="206.2">8'-9 &quot;</text>
<text x="211.5" y="205.6">7</text>
<text x="211.5" y="206.9">8</text>
<text x="45.2" y="214.4">108</text>
<text x="118.3" y="210.3">165</text>
<text x="119.5" y="214.9">164</text>
<text x="122.7" y="212">166</text>
<text x="123.8" y="214.9">163</text>
<text x="45.3" y="220.4">107</text>
<text x="106.7" y="227.9">128-subpanel-cb6</text>
<text x="105.6" y="234">129-subpanel-cb5</text>
<text x="118.9" y="233">92</text>
<text x="158.4" y="233.1">96</text>
<text x="164.5" y="228.4">UP</text>
<text x="45.3" y="235.5">106</text>
<text x="107.4" y="238.2">130-subpanel-cb7</text>
<text x="119.5" y="239.1">LOWER LANDING</text>
<text x="167.9" y="235.7">95</text>
<text x="169.1" y="238.7">SPANDREL</text>
<text x="181.8" y="234.6">93</text>
<text x="53.5" y="244.6">L2-81</text>
<text x="107.2" y="244.8">131</text>
<text x="119.4" y="240.8">AREA: 20.178 sq. ft.</text>
<text x="131.4" y="245.7">UP</text>
<text x="169" y="240.3">AREA: 50.357 sq. ft.</text>
<text x="181.2" y="243.1">94</text>
<text x="120.3" y="251.9">91</text>
<text x="143.2" y="256.7">156</text>
<text x="161.2" y="256.8">L2-wall-heater-51</text>
<text x="52.4" y="263">133</text>
<text x="108.6" y="263.4">132</text>
<text x="117.5" y="263.8">152</text>
<text x="135" y="263">153</text>
<text x="147.4" y="262.9">154</text>
<text x="177.7" y="269.3">157</text>
<text x="47.5" y="273.2">134</text>
<text x="145.5" y="275">AREA: 124.666 sq. ft.</text>
<text x="145.5" y="271.7">SOUTHEAST</text>
<text x="145.5" y="273.4">BEDROOM</text>
<text x="50.8" y="277.1">139</text>
<text x="65.8" y="280.7">140</text>
<text x="70.1" y="278.8">141</text>
<text x="82.1" y="282.4">142</text>
<text x="83.4" y="287.5">135</text>
<text x="117.5" y="286">151</text>
<text x="129.7" y="282.2">150</text>
<text x="153.6" y="283.3">155</text>
<text x="59.7" y="289.9">AREA: 57.429 sq. ft.</text>
<text x="59.8" y="288.4">BATHROOM</text>
<text x="83.4" y="290.7">136</text>
<text x="129.6" y="291.4">149</text>
<text x="69.1" y="295">138</text>
<text x="83.1" y="296">137</text>
<text x="90.1" y="294.5">143</text>
<text x="97.6" y="297">AREA: 38.327 sq. ft.</text>
<text x="97.8" y="295.6">LAUNDRY</text>
<text x="52.8" y="305">SHOWER</text>
<text x="177.6" y="302.7">158</text>
<text x="96.9" y="308.4">148</text>
<text x="112.8" y="308.1">147</text>
<text x="119.5" y="311">161</text>
<text x="104.3" y="315.2">144</text>
<text x="108.7" y="312.4">145</text>
<text x="108.8" y="314.8">146</text>
<text x="110.6" y="317.2">240v</text>
<text x="149.4" y="316.6">160</text>
<text x="162.1" y="316.8">159</text>
<text x="110.6" y="322">cb16</text>
<text x="110.6" y="318.8">direct to</text>
<text x="110.6" y="320.4">subpanel</text>
<text x="22.1" y="341.8">DRAWING TITLE:</text>
<text x="54.8" y="341.8">PROJECT TITLE:</text>
<text x="78.9" y="341.7">DATE: 09/22/2024</text>
<text x="107.3" y="341.7">COMPANY: Home Owners</text>
<text x="155.6" y="341.8">NOTES:</text>
<text x="215.5" y="341.8">NOTES:</text>
<text x="23.6" y="343.9">First Floor Electrical</text>
<text x="56.3" y="343.9">4431 Amador Rd, CA 94538</text>
<text x="78.9" y="343.9">MODEL SCALE: 1:1</text>
<text x="78.9" y="346">PAPER SCALE: 2:1 (2 inch = 1 units)</text>
<text x="107.3" y="346">RESPONSIBLE PERSON AND ONLY WORKER: Ernest A Schleicher</text>
<text x="107.4" y="343.8">OWNER NAMES: Yang Fu, Ernest A. Schleicher</text>
<text x="155.6" y="343.9">1. Every duplex in the house, including GFCI duplex, is WR &amp; TR.</text>
<text x="155.7" y="346">2. Every ceiling light, j-box, switch, and duplex in the kitchen is GFCI</text>
<text x="22.1" y="348.1">DRAWING NUMBER:</text>
<text x="23.6" y="350.3">E101</text>
<text x="78.9" y="350.3">REVISION: 108</text>
<text x="78.9" y="348.1">DRAWN BY: Ernest A. Schleicher</text>
<text x="107.4" y="352.4">Yang Fu:</text>
<text x="108.8" y="348.1">Email: ernest.schleicher@gmail.com</text>
<text x="108.8" y="350.3">Tel: (510) 358-6729</text>
<text x="155.7" y="350.2">3. Additional GFCI duplex are installed in the kitchen, bathrooms,</text>
<text x="157" y="348.2">protected via GFCI duplex 122 on the family room ceiling.</text>
<text x="157.1" y="352.4">laundry, front-porch, and patio as per code.</text>
<text x="108.8" y="354.5">Email: angela.fuyang@gmail.com</text>
<text x="108.8" y="356.7">Tel: (510) 358-6728</text>
<text x="155.6" y="354.6">4. Every ceiling light, j-box, and switch in the spandrel is GFCI protected via GFCI duplex 90.</text>
<text x="155.6" y="356.6">5. Every duplex in the 1st floor, SE bedroom is GFCI protected via GFCI duplex 90.</text>
</g>
<g font-size=".3">
<text x="116.6" y="112">nc</text>
<text x="116.6" y="112.5">nc</text>
<text x="116.7" y="113.1">nc</text>
<text x="116.7" y="113.6">11</text>
<text x="117.9" y="112">1</text>
<text x="117.9" y="112.6">2</text>
<text x="117.9" y="113.1">3</text>
<text x="117.9" y="113.6">4</text>
<text x="116.6" y="114.7">13</text>
<text x="116.6" y="117.8">nc</text>
<text x="116.6" y="114.1">12</text>
<text x="116.6" y="115.2">14</text>
<text x="116.6" y="115.7">15</text>
<text x="116.6" y="116.5">16</text>
<text x="116.7" y="117.3">nc</text>
<text x="117.9" y="117.3">10</text>
<text x="117.9" y="114.1">5</text>
<text x="117.9" y="115.2">6</text>
<text x="117.9" y="117.8">nc</text>
<text x="117.9" y="114.6">nc</text>
<text x="117.9" y="115.7">7</text>
<text x="117.9" y="116.7">9</text>
<text x="118" y="116.2">8</text>
</g>
</svg>
